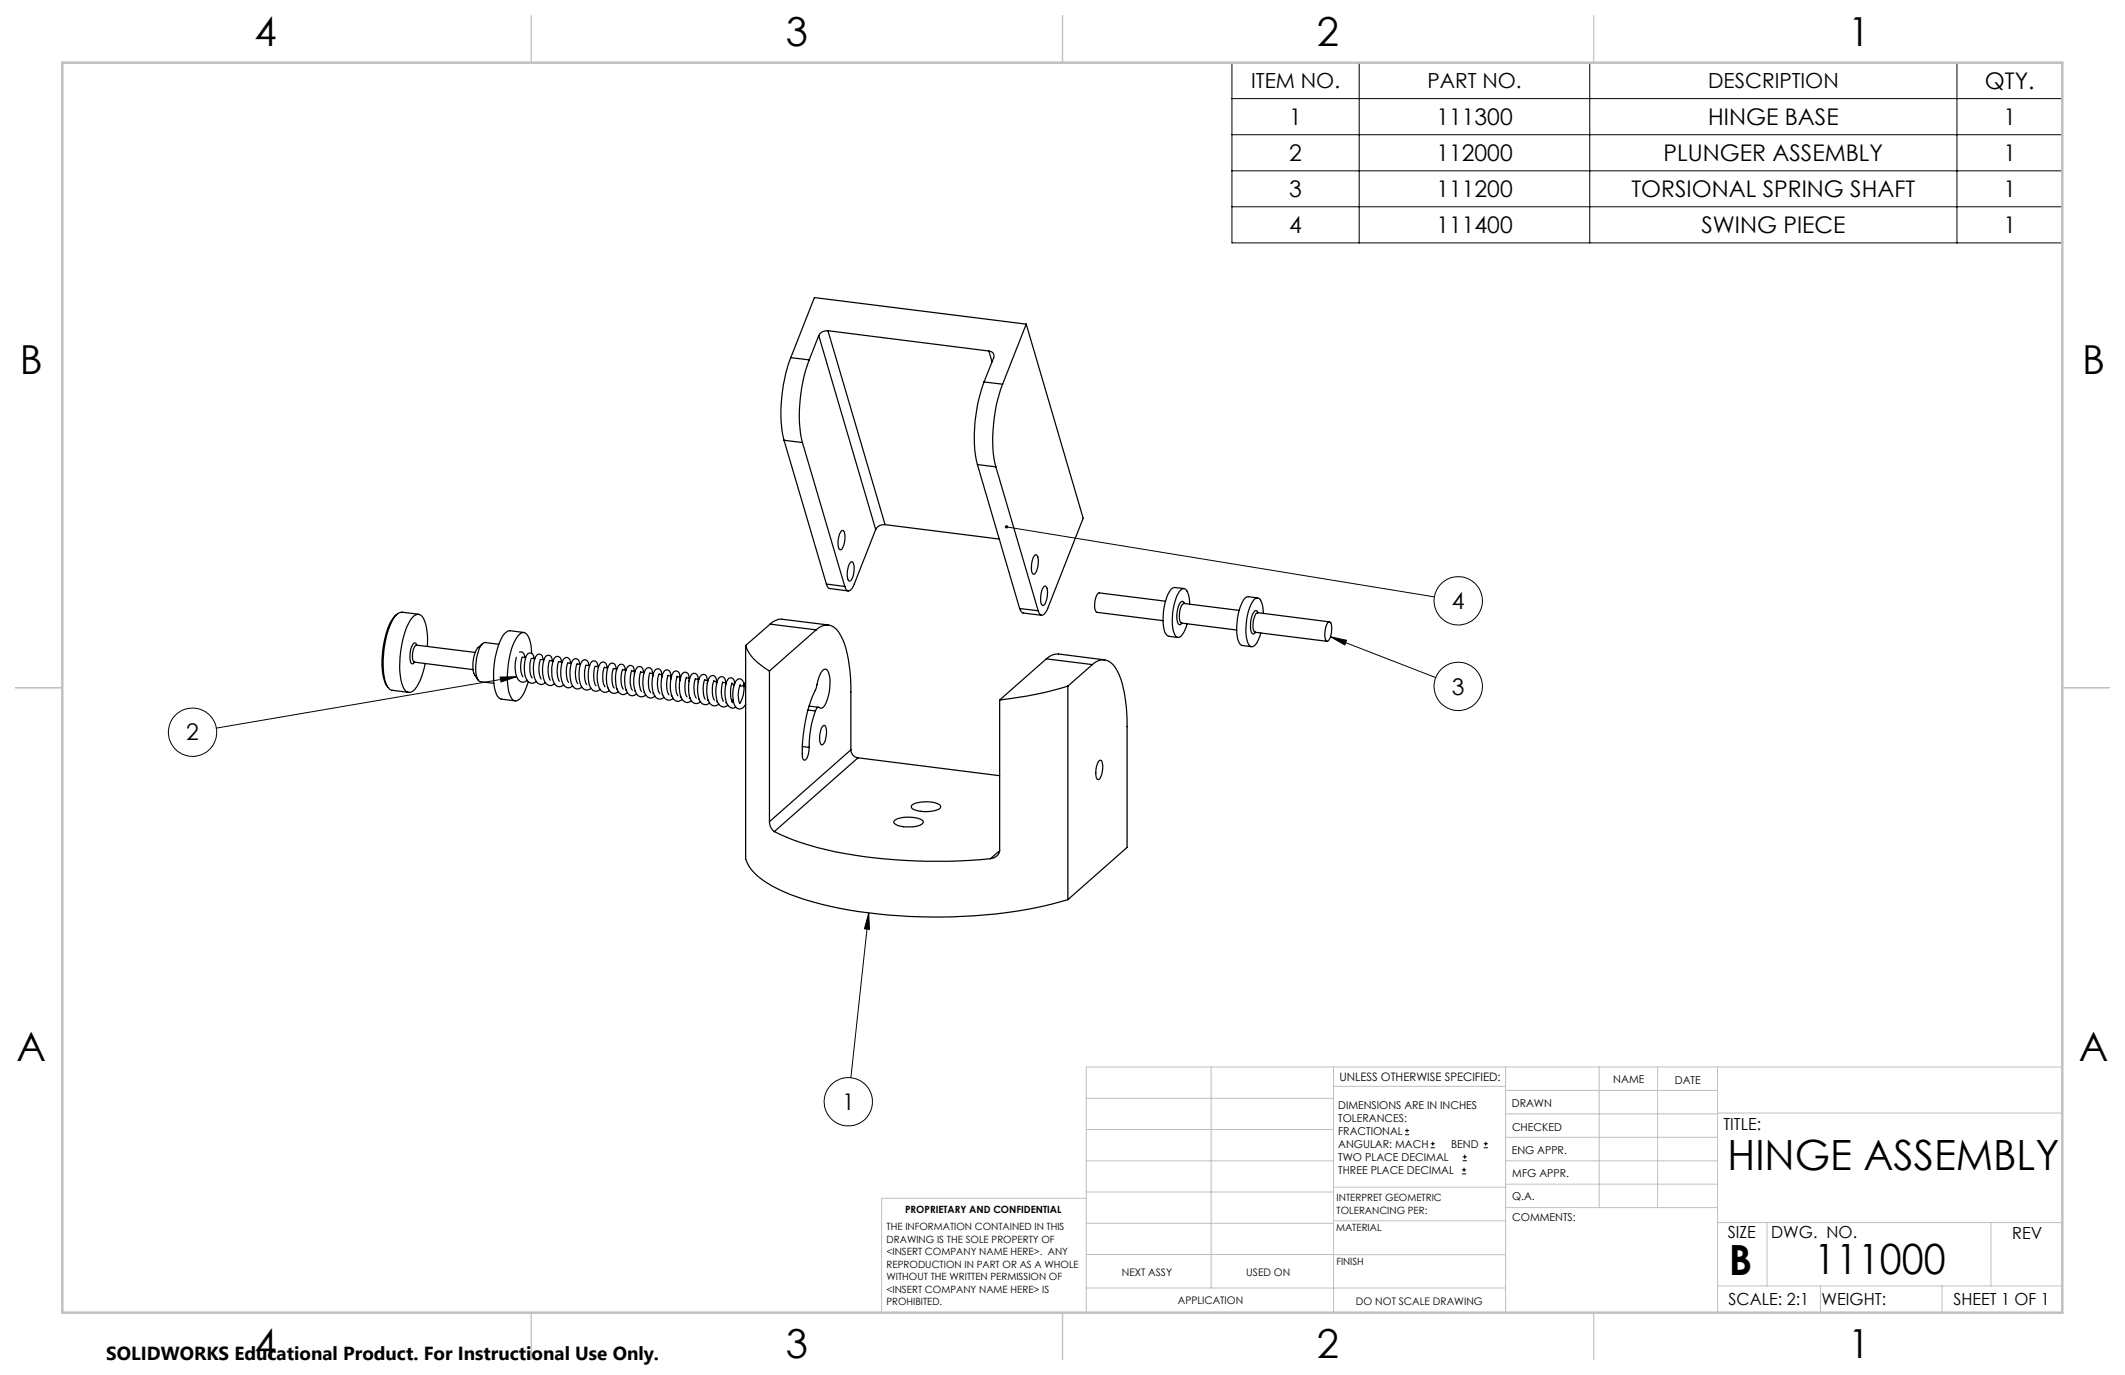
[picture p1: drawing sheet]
<svg xmlns="http://www.w3.org/2000/svg" width="432mm" height="279mm" viewBox="0 0 432 279" stroke-linecap="round" stroke-linejoin="round" font-family="sans-serif">
<g fill="none" stroke="#000" stroke-width=".2">
<path d="M250.3 12.7h168.8v36.7h-168.8zM276.2 12.7v36.7M323 12.7v36.7M397.7 12.7v36.7M250.3 20h168.8M250.3 27.4h168.8M250.3 34.7h168.8M250.3 42h168.8M204.5 107.1l87 14.2M101.6 137.6l3.4-.1-3.2 1.1zM105 137.5l-61 10.5M270.4 129.4l3.2 .7-.3 1z"/>
<path d="M270.4 129.4l21.3 8.3M176.5 185.5l.2 3.3-1.1-.1zM176.5 185.5l-3.6 33.5M285.5 230.6h.8M285.5 229.7h.8M285.9 229.3v.9M290.7 233.2h.8M290.7 232.4h.8M291.1 232v.8M297.1 238.5h.8M297.1 237.7h.8M297.2 235.9h.9"/>
<path d="M297.2 235.1h.9M297.5 237.3v.8M297.6 234.6v.9M301.5 233.2h.8M301.5 232.4h.8M301.9 232v.8"/>
<circle cx="296.3" cy="122.1" r="4.9"/>
<circle cx="296.3" cy="139.5" r="4.9"/>
<circle cx="39.1" cy="148.8" r="4.9"/>
<circle cx="172.4" cy="223.9" r="4.9"/>
</g>
<g fill="none" stroke="#c0c0c0" stroke-width=".2">
<path d="M246.1 216.8v44.9M271 216.8v49.9M305.9 216.8v49.9M324.9 216.8v28.6M336.8 216.8v28.6M349 216.8v49.9M419.1 216.8h-198.4v49.9M220.7 235.9h50.3M220.7 229.5h50.3M220.7 223.2h50.3M271 220.7h34.9M305.9 231.1h43.1"/>
<path d="M305.9 226.3h43.1M305.9 221.6h43.1M305.9 235.9h43.1M349 226.2h70.1M220.7 248.6h50.3M220.7 242.2h50.3M220.7 254.9h50.3M220.7 243.5h-41.6v23.2M271 255h34.9M271 248.1h35M271 241.2h35M305.9 240.6h43.1"/>
<path d="M306 245.4h43M349 248.4h70.1M359.1 248.4v12.9M404.6 248.4v12.9M220.7 261.7h85.2M349 261.3h70.1M369.9 261.3v5.4M394.6 261.3v5.4"/>
</g>
<path d="M108 3.2v9.5M215.9 3.2v9.5M323.8 3.2v9.5M3.1 139.7h9.6M419.1 139.7h9.5M108 266.7v9.6M215.9 266.7v9.6M323.8 266.7v9.6" fill="none" stroke="#c0c0c0" stroke-width=".25"/>
<path d="M12.7 12.7h406.4v254h-406.4z" fill="none" stroke="#c0c0c0" stroke-width=".5"/>
<path d="M204.3 106.8l-.1 .2 .3 .1-.3-.1a.35 .35 0 0 0 .3 .4 .35 .35 0 0 0 .4-.4 .35 .35 0 0 0-.6-.2zM270.4 129.4l3.2 .7-.3 1zM176.5 185.5l.2 3.3-1.1-.1zM101.6 137.6l3.4-.1-3.2 1.1z" fill="#000"/>
<g fill="none" stroke="#000" stroke-width=".25">
<path d="M160.7 72.7a30.9 30.9 0 0 0-1.4 16.8M160.7 72.7l3.7 .4M164.4 73.1a30.9 30.9 0 0 0-1.3 16.8M166.4 68.2l-2 4.9M166.4 68.2l11.5 39.4M168.2 67.2a1.81 1.81 0 0 0-1.8 1M168.2 67.2l32.7 4.1M168.2 67.2l11.6 39.4M200 77.6a30.5 30.5 0 0 0-1.4 16.8M200 77.6l3.7 .5M200.9 71.3a1.01 1.01 0 0 1 1 1.4l-1.9 4.9M200.9 71.3l.7 2.2"/>
<path d="M203.7 78.1a31.9 31.9 0 0 0-1.6 15.9l.3 .9M208.5 65.9l11.6 39.4-7.4 18.8a1.15 1.15 0 0 1-1.2 .9l-.5-.9M208.5 65.9l-4.8 12.2M208.5 65.9l-43-5.4-4.8 12.2M159.3 89.5l3.8 .4M159.3 89.5l8.6 29.2M163.1 89.9l8.6 29.3M198.6 94.4l3.8 .5M198.6 94.4l8.6 29.2M202.4 94.9l8.6 29.2M167.9 118.7a.96 .96 0 0 0 .7 .9l3.8 .5M167.9 118.7l3.8 .5"/>
<path d="M170.9 108l.4-.2a3.2 3.2 0 0 1 0 3.3l-.5 .6a1.47 1.47 0 0 1-.5-1.7l.3-1.4zM172.8 114.3l.3-.2a2.94 2.94 0 0 1 .3 3l-.2 .4a.61 .61 0 0 1-.7 .6 3.9 3.9 0 0 1 .3-3.8zM177.9 107.6l-4.5 11.5a1.14 1.14 0 0 1-1.2 .9l-.5-.8M179.8 106.6a1.82 1.82 0 0 0-1.9 1M179.8 106.6l23.3 2.9M210.3 112.8l.3-.1a3.6 3.6 0 0 1-.1 3.5l-.5 .5a3.3 3.3 0 0 1-.1-3.4zM212.2 119.2l.1-.1a1.44 1.44 0 0 1 .5 1.7l-.3 1.4a.88 .88 0 0 1-.6 .8 3.3 3.3 0 0 1-.1-3.3zM240.6 119.6l-1.9-.2a1.25 1.25 0 0 0-1.2 1 12.1 12.1 0 0 0-.8 8l.6 .9 2.1 .2M80.7 124.8a7.5 7.5 0 0 0-2.4 4.6 14.9 14.9 0 0 0 .2 9.8l.3 .5M84.1 134.5h.1M84.2 134.5l11.9 1.6M84.6 131.1h.1"/>
<path d="M84.7 131.1l-.4-.5a2.94 2.94 0 0 0-1 2.9v.4a.73 .73 0 0 0 .7 1l.2-.4M85.1 124.8l-3.4-.4a2.49 2.49 0 0 0-2 1.8 19.4 19.4 0 0 0-1.2 12.8 1.95 1.95 0 0 0 1.2 1.3l3.3 .4M86.9 131.3a10.9 10.9 0 0 0-1.1-6.1 1.25 1.25 0 0 0-2.1 .3 18 18 0 0 0-2.5 10.1l.4 3.2a2.47 2.47 0 0 0 1.3 1.9 2.23 2.23 0 0 0 2.1-1.7l.7-1.5 .7-2.7M96.6 132.6l-12-1.5a2.87 2.87 0 0 0-.7 3l.3 .4M98.1 130.8a4.9 4.9 0 0 0-2 4.6l.2 1.4 .9 1.4M101.4 130.9l-2.8-.3-.4 .1a6.6 6.6 0 0 0-1.5 4.7l.1 1.9a1.45 1.45 0 0 0 .8 1.2l2.8 .4M104.9 133.6v.1a6.2 6.2 0 0 0 .4 4.4 1.17 1.17 0 0 0 1.8 .2M105.6 132.5h.1a.74 .74 0 0 1 .8 .4l.1 .5M106.2 133.5a5.2 5.2 0 0 0 .1 4M106.3 133.6h.5M106.4 128.5l-2.8-.3a2.32 2.32 0 0 0-1.8 1.6 16.9 16.9 0 0 0-1 11.1 1.58 1.58 0 0 0 1.1 1.2l2.8 .3M106.6 133.4v.2"/>
<path d="M106.6 133.4l.1 .2M107.9 133.8a5.5 5.5 0 0 0 .2 3.9M108 132.8a4.9 4.9 0 0 0-1.4-4.2 2.04 2.04 0 0 0-1.9 1.5 16.9 16.9 0 0 0-1.1 11.2 1.2 1.2 0 0 0 1.1 1.1 1.2 1.2 0 0 0 1.3-.8l.6-1.1 .8-2M108.2 133.8h.5M108.5 133.8a.87 .87 0 0 0-.3-.9 .87 .87 0 0 0-.9-.1 5.8 5.8 0 0 0-.1 5.6 1.13 1.13 0 0 0 1.8 .1M109.8 134a5.6 5.6 0 0 0 .2 4M110 134l.5 .1M110.4 134.1a1.07 1.07 0 0 0-.8-1.2l-.3 .1a3.9 3.9 0 0 0-.9 3.3 3.3 3.3 0 0 0 .9 2.6 1.05 1.05 0 0 0 1.5-.2M111.7 134.2a5.4 5.4 0 0 0 .1 4M111.8 134.3h.6M112.2 134.3a.83 .83 0 0 0-.4-1 .83 .83 0 0 0-1.1 .3 6.8 6.8 0 0 0 0 4.9 1.2 1.2 0 0 0 2 .4M113.5 134.4a5.3 5.3 0 0 0 .2 4"/>
<path d="M113.7 134.5h.5M114.1 134.5a.85 .85 0 0 0-.6-1.1 .85 .85 0 0 0-1.1 .8 6.9 6.9 0 0 0 .2 4.6 1.15 1.15 0 0 0 1.9 .4M115.4 134.7a5.6 5.6 0 0 0 .1 4M115.5 134.7l.6 .1M115.9 134.8a.82 .82 0 0 0-.3-1.1 .82 .82 0 0 0-1.1 .2 5.9 5.9 0 0 0 .2 5.5l.8 .4 .9-.4M117.3 134.9a5 5 0 0 0 .1 4M117.3 134.9l.6 .1M117.8 135a.84 .84 0 0 0-.5-1.1 .84 .84 0 0 0-1.1 .6l-.4 2.1a5.5 5.5 0 0 0 .6 2.9 1.17 1.17 0 0 0 1.9 .1M119.1 135.1a5.5 5.5 0 0 0 .1 4M119.2 135.2l.6 .1M119.6 135.2v-.1a1.01 1.01 0 0 0-.9-1 2.84 2.84 0 0 0-1 2.8 4 4 0 0 0 1 3.2 1.11 1.11 0 0 0 1.4-.3M120.9 135.4a5.5 5.5 0 0 0 .2 3.9"/>
<path d="M121 135.4l.6 .1M121.5 135.5a1.01 1.01 0 0 0-.7-1.2h-.4a4 4 0 0 0-.9 3.4 3.4 3.4 0 0 0 .9 2.6 1.11 1.11 0 0 0 1.6-.2M122.8 135.5a5.2 5.2 0 0 0 .1 4.1M122.8 135.6l.7 .1M123.3 135.7a.82 .82 0 0 0-.3-1 .82 .82 0 0 0-1.1 .2 6.5 6.5 0 0 0-.1 4.9 1.19 1.19 0 0 0 2 .5M123.5 139.7v.1M124.6 135.8a5.5 5.5 0 0 0 .2 4M124.7 135.9l.6 .1M125.2 135.9a.84 .84 0 0 0-.5-1 .84 .84 0 0 0-1.1 .4 6.9 6.9 0 0 0 .1 4.9 1.19 1.19 0 0 0 2 .3M125.3 140h.1M126.5 136a5.3 5.3 0 0 0 .1 4M126.5 136.1l.7 .1"/>
<path d="M127.1 136.2a.89 .89 0 0 0-1.1-1.2 4 4 0 0 0-.9 3.9 2.21 2.21 0 0 0 1.5 2.2l.9-.3M128.3 136.3l.7 .1M128.4 136.2a5.4 5.4 0 0 0 .1 4.1M128.9 137.1v-.6a1.08 1.08 0 0 0-.7-1.3 1.19 1.19 0 0 0-1.1 1.3l-.1 .9a4.6 4.6 0 0 0 1 3.9 1.29 1.29 0 0 0 1.4-.3M130.8 136.6v-.1a.89 .89 0 0 0-1.1-1 2.8 2.8 0 0 0-.9 2.2 4.3 4.3 0 0 0 1 3.8 1.11 1.11 0 0 0 1.4-.3M130.9 136.7l-.7-.2a5.2 5.2 0 0 0 .2 4M132 136.7a5.6 5.6 0 0 0 .2 4M132 136.8l.8 .1M132.6 137.5a2.06 2.06 0 0 0-.5-1.8h-.5a3.9 3.9 0 0 0-1 3.3 3.5 3.5 0 0 0 1 2.6 1.07 1.07 0 0 0 1.5-.2M133.9 137l.7 .1M133.9 136.9a5 5 0 0 0 .2 4M134.4 137.8l.1-.2a1.34 1.34 0 0 0-.7-1.7h-.3a2.9 2.9 0 0 0-1 2.7v.6a3.9 3.9 0 0 0 .8 2.5 1.07 1.07 0 0 0 1.6 0"/>
<path d="M135.7 137.2a5.4 5.4 0 0 0 .2 4M135.7 137.3l.8 .1M136.3 138a1.75 1.75 0 0 0-.6-1.9 1.11 1.11 0 0 0-1.2 1.2l-.2 2.2a3 3 0 0 0 1.3 2.7l.5 .1 .7-.4M137.6 137.5l.7 .1M137.6 137.4a5.5 5.5 0 0 0 .2 4M138.1 138.3a1.72 1.72 0 0 0-.4-1.9h-.6a4.3 4.3 0 0 0-.9 3.8 2.33 2.33 0 0 0 1.5 2.3l.9-.3M139.5 137.7l.7 .1M139.5 137.6a5.2 5.2 0 0 0 .1 4M140 138.5a1.75 1.75 0 0 0-.4-1.8l-.3-.1a1.14 1.14 0 0 0-1 1.2 6.2 6.2 0 0 0 .3 4.4 1.11 1.11 0 0 0 1.9 .2M141.3 138h.7M141.3 137.9a5.3 5.3 0 0 0 .2 4M141.9 138.6a1.58 1.58 0 0 0-.6-1.8h-.3a1.12 1.12 0 0 0-.9 1.2l-.2 1.1a4.1 4.1 0 0 0 1 3.7 1.19 1.19 0 0 0 1.4-.2"/>
<path d="M143.2 138.2l.7 .1M143.2 138.1a5.5 5.5 0 0 0 .1 4M143.7 138.9l.1-.2a1.27 1.27 0 0 0-.8-1.6h-.3a3.9 3.9 0 0 0-1 3.3 3.5 3.5 0 0 0 1 2.6 1.07 1.07 0 0 0 1.5-.2M145 138.4l.7 .1M145.1 138.3a5.6 5.6 0 0 0 .1 4M145.6 139.1v-.1a1.34 1.34 0 0 0-.7-1.7 .97 .97 0 0 0-1 .9 6.2 6.2 0 0 0 .5 4.9 1.12 1.12 0 0 0 1.6 0M146.9 138.6a5.7 5.7 0 0 0 .1 3.9M146.9 138.7h.7M147.4 139.4a1.65 1.65 0 0 0-.6-1.9 1.07 1.07 0 0 0-1.1 1.1 5.7 5.7 0 0 0 .6 4.8 1.13 1.13 0 0 0 1.6-.1M148.7 139l.2-.1 .3 .4M148.7 138.9h.1M148.7 138.8a5.4 5.4 0 0 0 .2 4l.1-.1"/>
<path d="M149.3 138.9a.87 .87 0 0 0-1.1-1.1 2.5 2.5 0 0 0-.8 2.1l-.1 1.2a2.56 2.56 0 0 0 1.5 2.8l.7-.2M150.4 139.1a5.4 5.4 0 0 0 0 3.8h-.1a5.5 5.5 0 0 0 .8-3.7M151.1 138.9a.85 .85 0 0 0-.6-.9 .85 .85 0 0 0-1 .4 6 6 0 0 0 0 5.3 1.19 1.19 0 0 0 2-.6M151.1 139v-.1a.58 .58 0 0 1-.8 .5M151.5 138.7a.43 .43 0 0 0-.3 .4 .43 .43 0 0 0 .3 .5M151.5 131.2v43.4a10.4 10.4 0 0 0 5.4 5.4 57.4 57.4 0 0 0 19.6 5.5 107.5 107.5 0 0 0 37.2-1.8l3.3-.9M151.5 131.2a9.6 9.6 0 0 0 4.9 5.1M156.4 136.3v30.7M156.5 126.8a3.3 3.3 0 0 1 2.5-1l9.3 1.2M156.5 126.8l-5 4.4M156.5 126.8l9.3 1.2M165.8 128a2.8 2.8 0 0 1 4.6 .4 21.6 21.6 0 0 1 2.5 10.7v13.3"/>
<path d="M165.8 128l-9.4 8.3M207.2 123.6l.3 .7 .4 .3 3.7 .4M207.2 123.6l3.8 .5M212.6 133.9a3.3 3.3 0 0 1 2.5-1l9.4 1.2M212.6 133.9l9.4 1.1M212.6 133.9l-9.5 8.3M217 139.4a75.8 75.8 0 0 1-13.9 2.8M217 139.4v43.4M222 135a2.78 2.78 0 0 1 4.6 .5 17 17 0 0 1 2.2 7.9l.2 2.8v26l-12 10.6M222 135l-5 4.4M236.8 122.2l-13.5-1.7a3.4 3.4 0 0 0-.8 3.3l.4 .6 13.4 1.7M240 126.6h.1"/>
<path d="M240.1 126.6l11.2 1.4M240.6 122.6h.1M240.6 122.6a3.2 3.2 0 0 0-.9 3.4l.1 .3 .3 .3M240.6 122.6l11.2 1.4M240.7 122.6l-.3-.4a.63 .63 0 0 0-.8 .6 5.3 5.3 0 0 0-.1 4l.3 .1 .4-.3M241.7 122.8l-.2-1.9a1.49 1.49 0 0 0-1-1.3 2.73 2.73 0 0 0-1.6 2.2 12.1 12.1 0 0 0-.3 6.9 .86 .86 0 0 0 .7 .8 .86 .86 0 0 0 1-.6l.9-2.1M255 128.5h.1M255.1 128.5l14.6 1.8M255.5 124.5h.1M255.6 121.5l-1.9-.3a1.82 1.82 0 0 0-1.5 1.6 12.6 12.6 0 0 0-.5 7.5 .99 .99 0 0 0 .7 .9l1.9 .2M255.6 124.5a2.69 2.69 0 0 0-1 2.5l.1 .8 .4 .7M255.6 124.5l14.6 1.9"/>
<path d="M255.6 124.5l-.2-.4h-.2a3.3 3.3 0 0 0-1.1 3.1v.5a.92 .92 0 0 0 .7 1.1l.3-.3M256.7 124.7l-.2-1.9a1.48 1.48 0 0 0-1.1-1.3 2.95 2.95 0 0 0-1.5 2.1 11.4 11.4 0 0 0-.2 7.4 .84 .84 0 0 0 .8 .4 .84 .84 0 0 0 .8-.6l.9-2.2M269.9 126.4h.4a3.7 3.7 0 0 1-.1 3.5l-.6 .4a3 3 0 0 1-.2-2.9zM127.2 140.2h.1M129 140.4h.1M130.8 140.7h.2M132.7 140.9h.1M134.5 141.1h.2M136.4 141.4h.1M138.2 141.6h.2M140.1 141.9h.1M141.9 142.1h.2"/>
<path d="M143.8 142.3h.1M145.6 142.5l.2 .1M147.5 142.8h.1M148.9 142.2l-.1 .4M163 151.7l1.4 .2M164.2 144.3l1.5 .2M164.4 143.5l1.9 .2M165.7 144.5a.61 .61 0 0 1 .3-.7 .61 .61 0 0 1 .7 .1 1.2 1.2 0 0 0 1.2-1.2 9 9 0 0 0 .3-6.4 .56 .56 0 0 0-.9-.2 9.2 9.2 0 0 0-1.5 3.8 29.6 29.6 0 0 0-2.7 14.1l.1 .3 .3 .2a2.78 2.78 0 0 0 .9-2.6M165.7 144.5a20.8 20.8 0 0 0-1.3 7.4M167.1 147.6l.4-.2a2.69 2.69 0 0 1 .2 2.8l-.1 .4a.64 .64 0 0 1-.8 .6 4.4 4.4 0 0 1 .3-3.6zM172.9 152.4a1.64 1.64 0 0 0 1.4 1.6M172.9 152.4l-16.5 14.6"/>
<path d="M174.3 154l28.8 3.6M174.3 154l-17 15M203.1 142.2v30.7M223.3 154.6l.4-.1a3.1 3.1 0 0 1 .1 3 .83 .83 0 0 1-.8 .9 3.9 3.9 0 0 1 .3-3.8zM156.4 167a2.5 2.5 0 0 0 .9 2M157.3 169a59.8 59.8 0 0 0 20.3 5.3 111.6 111.6 0 0 0 23.7 .2M181.7 166.8a5.8 5.8 0 0 1 5.2-.4 .73 .73 0 0 1 .7 .7 4 4 0 0 1-3.5 .9l-1.6-.2a.89 .89 0 0 1-.8-1zM185.2 163.7a5.5 5.5 0 0 1 4.3-.7l.9 .3a.74 .74 0 0 1 .7 .7 3.2 3.2 0 0 1-2.8 .9l-2.2-.3a.84 .84 0 0 1-.9-.9zM203.1 172.9a1.83 1.83 0 0 1-1.8 1.6M203.1 172.9l-1.8 1.6"/>
</g>
<g font-size="8.5">
<text x="351.1" y="237.7">HINGE ASSEMBLY</text>
<text x="351.3" y="259">B</text>
<text x="368.6" y="258.9">111000</text>
</g>
<g font-size="8.1">
<text x="51.7" y="9.3">4</text>
<text x="159.7" y="9.3">3</text>
<text x="267.6" y="9.3">2</text>
<text x="375.6" y="9.3">1</text>
<text x="4" y="76">B</text>
<text x="423.1" y="76">B</text>
<text x="3.3" y="215.7">A</text>
<text x="422.4" y="215.7">A</text>
<text x="51.7" y="276">4</text>
<text x="159.7" y="276">3</text>
<text x="267.6" y="276">2</text>
<text x="375.6" y="276">1</text>
</g>
<g font-size="4.7">
<text x="403.3" y="18.1">QTY.</text>
<text x="262" y="25.4">1</text>
<text x="291.9" y="25.4">111300</text>
<text x="347.1" y="25.4">HINGE BASE</text>
<text x="407.1" y="25.4">1</text>
<text x="262" y="32.7">2</text>
<text x="291.9" y="32.7">112000</text>
<text x="338.1" y="32.7">PLUNGER ASSEMBLY</text>
<text x="407.1" y="32.7">1</text>
<text x="262" y="40">3</text>
<text x="291.9" y="40">111200</text>
<text x="331.5" y="40">TORSIONAL SPRING SHAFT</text>
<text x="407.1" y="40">1</text>
<text x="262" y="47.4">4</text>
<text x="291.9" y="47.4">111400</text>
<text x="345.7" y="47.4">SWING PIECE</text>
<text x="407.1" y="47.4">1</text>
<text x="295" y="123.7">4</text>
<text x="295" y="141.1">3</text>
<text x="37.9" y="150.4">2</text>
<text x="171.1" y="225.5">1</text>
</g>
<g font-size="4.2">
<text x="254.2" y="17.9">ITEM NO.</text>
<text x="290.1" y="17.9">PART NO.</text>
<text x="347.1" y="17.9">DESCRIPTION</text>
</g>
<text font-size="3.8" x="21.6" y="276.3">SOLIDWORKS Educational Product. For Instructional Use Only.</text>
<g font-size="3.4">
<text x="350.2" y="229.5">TITLE:</text>
<text x="351.1" y="251.6">SIZE</text>
<text x="359.9" y="251.6">DWG. NO.</text>
<text x="408.9" y="251.7">REV</text>
<text x="351.2" y="265.2">SCALE: 2:1</text>
<text x="370.1" y="265.3">WEIGHT:</text>
<text x="396.9" y="265.2">SHEET 1 OF 1</text>
</g>
<text font-size="2.4" x="272.2" y="219.7">UNLESS OTHERWISE SPECIFIED:</text>
<g font-size="2.2">
<text x="327.8" y="220.1">NAME</text>
<text x="340.3" y="220.2">DATE</text>
<text x="271.9" y="225.3">DIMENSIONS ARE IN INCHES</text>
<text x="271.9" y="227.9">TOLERANCES:</text>
<text x="307.2" y="224.9">DRAWN</text>
<text x="271.9" y="230.6">FRACTIONAL</text>
<text x="271.9" y="233.2">ANGULAR: MACH</text>
<text x="294.9" y="233.2">BEND</text>
<text x="307.3" y="229.8">CHECKED</text>
<text x="271.9" y="235.9">TWO PLACE DECIMAL</text>
<text x="271.9" y="238.5">THREE PLACE DECIMAL</text>
<text x="307.2" y="234.5">ENG APPR.</text>
<text x="307.3" y="239.2">MFG APPR.</text>
<text x="307.3" y="243.9">Q.A.</text>
<text x="307.3" y="248.1">COMMENTS:</text>
</g>
<g font-size="2.1">
<text x="227.9" y="259.2">NEXT ASSY</text>
<text x="253.3" y="259.2">USED ON</text>
<text x="239.3" y="265">APPLICATION</text>
<text x="275.5" y="265.1">DO NOT SCALE DRAWING</text>
</g>
<g font-size="2">
<text x="271.6" y="244.1">INTERPRET GEOMETRIC</text>
<text x="180.2" y="250">THE INFORMATION CONTAINED IN THIS</text>
<text x="183.9" y="246.4">PROPRIETARY AND CONFIDENTIAL</text>
<text x="271.5" y="250.2">MATERIAL</text>
<text x="271.6" y="246.6">TOLERANCING PER:</text>
<text x="180.2" y="252.5">DRAWING IS THE SOLE PROPERTY OF</text>
<text x="180.2" y="255.1">&lt;INSERT COMPANY NAME HERE&gt;. ANY</text>
<text x="180.2" y="257.6">REPRODUCTION IN PART OR AS A WHOLE</text>
<text x="271.5" y="257">FINISH</text>
<text x="180.2" y="260.1">WITHOUT THE WRITTEN PERMISSION OF</text>
<text x="180.2" y="262.6">&lt;INSERT COMPANY NAME HERE&gt; IS</text>
<text x="180.2" y="265.2">PROHIBITED.</text>
</g>
</svg>
